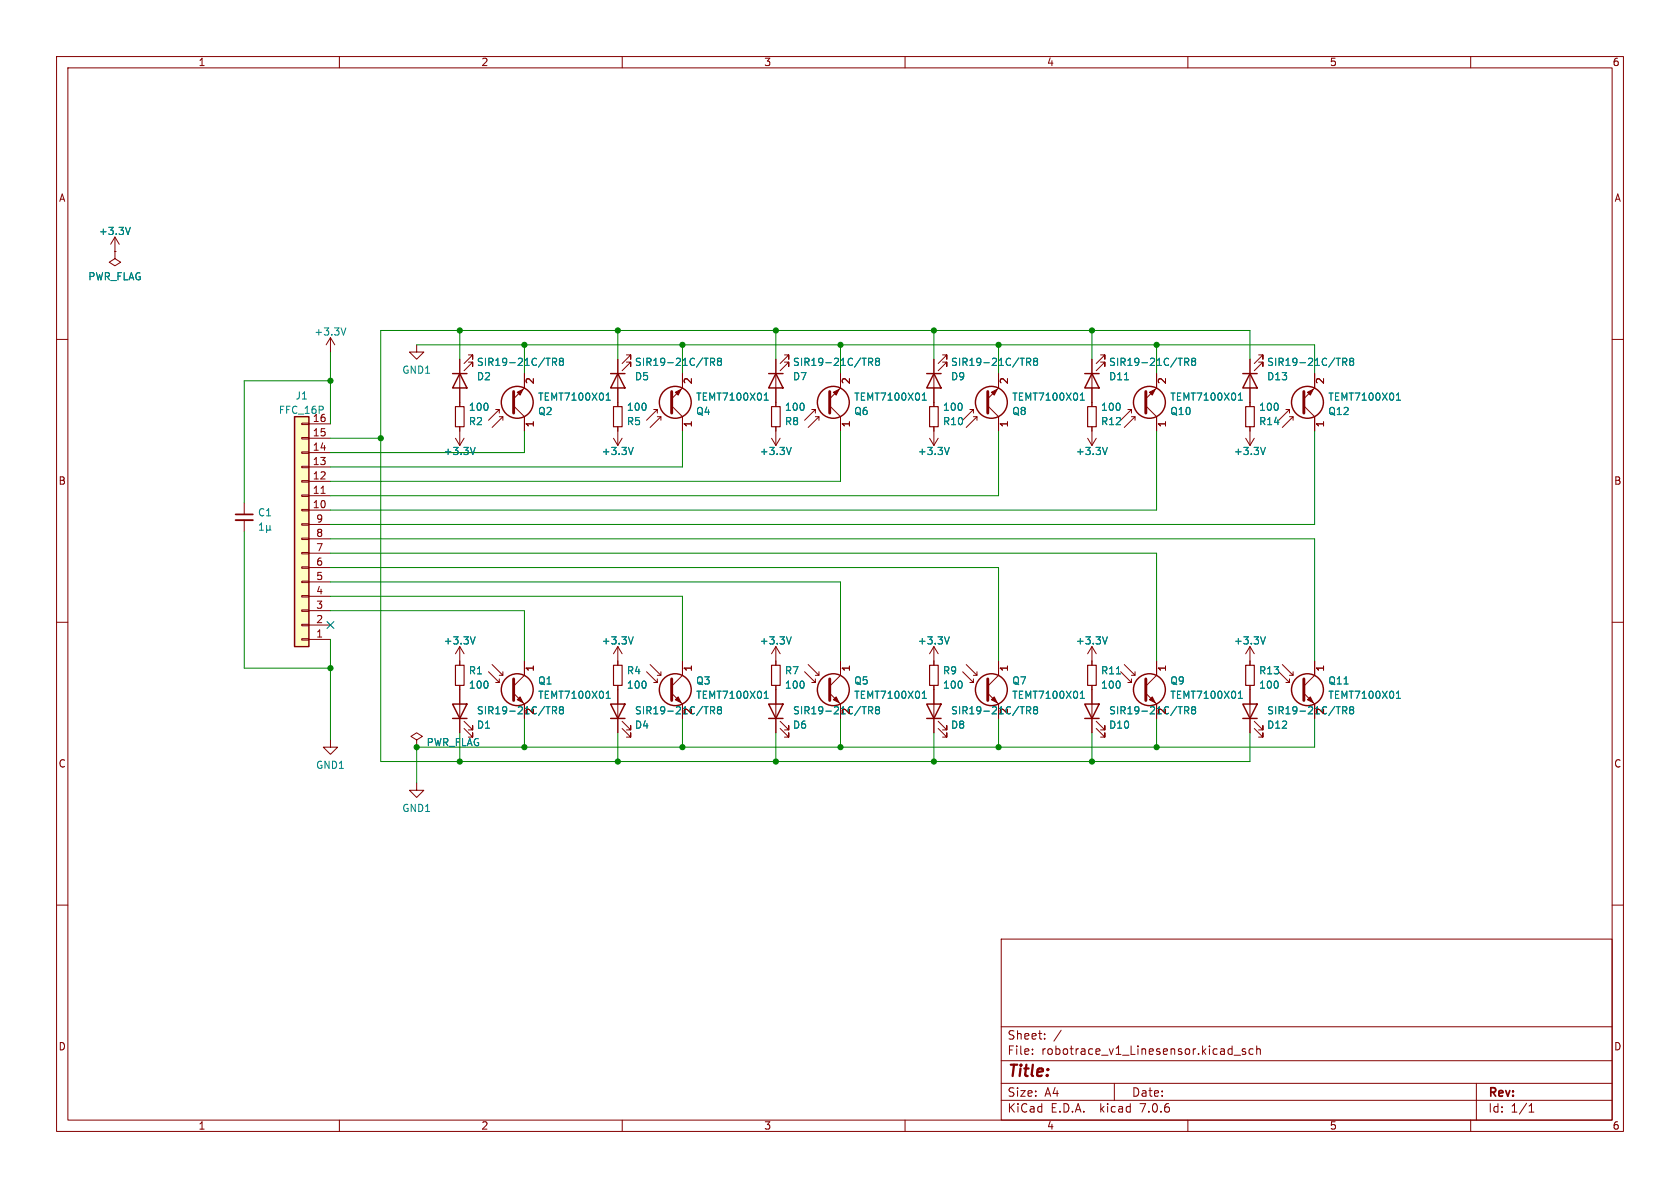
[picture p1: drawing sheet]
<svg xmlns="http://www.w3.org/2000/svg" width="297mm" height="210mm" viewBox="0 0 297 210" stroke-linecap="round" stroke-linejoin="round" font-family="sans-serif">
<g fill="none" stroke="#840000" stroke-width=".18">
<path d="M10 10h277v190h-277zM12 12h273v186h-273zM60 10v2M110 10v2M160 10v2M210 10v2M260 10v2M10 60h2M20.3 44.5v1.2l1 .7-1 .6-1-.6 1-.7M20.3 44.5h.1M20.3 41.9l-.7 1.3M20.3 41.9v2.6"/>
<path d="M20.3 41.9l.8 1.3M58.4 59.7l-.7 1.3M58.4 59.7v2.5M58.4 59.7l.8 1.3M285 60h2M53.3 74.8h1.3v.3h-1.3zM53.3 77.3h1.3v.3h-1.3zM53.3 79.9h1.3v.2h-1.3zM54.6 77.5h3.8M54.6 74.9h3.8M73.7 61v1.2h-1.3l1.3 1.3 1.2-1.3h-1.2M80.5 77.5l.8 1.2"/>
<path d="M81.3 63.5v8.4M81.3 75.4v3.3M82 77.5l-.7 1.2M82.8 62.7h.8v.8v-.8l-1.6 1.6M82.8 64h.8v.8v-.8l-1.6 1.5M87.6 72.4h.7M88.3 73v-.6l-1.9 1.9M88.3 73.7h.6M88.9 74.3v-.6l-1.9 1.9M90.8 71.8l1.9 1.9v2.5M92.7 66v2.6l-1.9 1.9M108.5 77.5l.7 1.2"/>
<path d="M109.2 63.5v8.4M109.2 75.4v3.3M110 77.5l-.8 1.2M110.7 62.7h.8v.8v-.8l-1.5 1.6M110.7 64h.8v.8v-.8l-1.5 1.5M115.6 72.4h.6M116.2 73v-.6l-1.9 1.9M116.2 73.7h.6M116.8 74.3v-.6l-1.9 1.9M118.7 71.8l1.9 1.9v2.5M120.6 66v2.6l-1.9 1.9M136.4 77.5l.8 1.2"/>
<path d="M137.2 63.5v8.4M137.2 75.4v3.3M137.9 77.5l-.7 1.2M138.7 62.7h.7v.8v-.8l-1.5 1.6M138.7 64h.7v.8v-.8l-1.5 1.5M143.5 72.4h.6M144.1 73v-.6l-1.9 1.9M144.1 73.7h.7M144.8 74.3v-.6l-1.9 1.9M146.7 71.8l1.9 1.9v2.5M148.6 66v2.6l-1.9 1.9M164.3 77.5l.8 1.2"/>
<path d="M165.1 63.5v8.4M165.1 75.4v3.3M165.9 77.5l-.8 1.2M166.6 62.7h.8v.8v-.8l-1.5 1.6M166.6 64h.8v.8v-.8l-1.5 1.5M171.4 72.4h.7M172.1 73v-.6l-1.9 1.9M172.1 73.7h.6M172.7 74.3v-.6l-1.9 1.9M174.6 71.8l1.9 1.9v2.5M176.5 66v2.6l-1.9 1.9M192.3 77.5l.7 1.2"/>
<path d="M193 63.5v8.4M193 75.4v3.3M193.8 77.5l-.8 1.2M194.6 62.7h.7v.8v-.8l-1.5 1.6M194.6 64h.7v.8v-.8l-1.5 1.5M199.4 72.4h.6M200 73v-.6l-1.9 1.9M200 73.7h.7M200.7 74.3v-.6l-1.9 1.9M202.6 71.8l1.9 1.9v2.5M204.5 66v2.6l-1.9 1.9M220.2 77.5l.8 1.2"/>
<path d="M221 63.5v8.4M221 75.4v3.3M221.7 77.5l-.7 1.2M222.5 62.7h.8v.8v-.8l-1.6 1.6M222.5 64h.8v.8v-.8l-1.6 1.5M227.3 72.4h.7M228 73v-.6l-1.9 1.9M228 73.7h.6M228.6 74.3v-.6l-1.9 1.9M230.5 71.8l1.9 1.9v2.5M232.4 66v2.6l-1.9 1.9M43.2 88.9v2"/>
<path d="M43.2 91.9v2.1M53.3 82.4h1.3v.3h-1.3zM53.3 85h1.3v.2h-1.3zM53.3 87.5h1.3v.3h-1.3zM53.3 90h1.3v.3h-1.3zM53.3 92.6h1.3v.2h-1.3zM53.3 95.1h1.3v.3h-1.3zM53.3 97.7h1.3v.2h-1.3zM54.6 90.2h3.8M54.6 87.6h3.8M54.6 85.1h3.8M54.6 82.6h3.8"/>
<path d="M54.6 80h3.8M54.6 97.8h3.8M54.6 95.3h3.8M54.6 92.7h3.8M56.8 87.2h.7M10 110h2M53.3 100.2h1.3v.3h-1.3zM53.3 102.7h1.3v.3h-1.3zM53.3 105.3h1.3v.2h-1.3zM53.3 107.8h1.3v.3h-1.3zM53.3 110.4h1.3v.2h-1.3zM53.3 112.9h1.3v.3h-1.3z"/>
<path d="M54.6 113h3.8M54.6 110.5h3.8M54.6 108h3.8M54.6 105.4h3.8M54.6 102.9h3.8M54.6 100.3h3.8M81.3 114.3v3.3M81.3 114.3l-.8 1.3M81.3 114.3l.7 1.3M86.4 118.7l1.9 2v-.7M87 117.5l1.9 1.9v-.7M88.3 119.4h.6"/>
<path d="M92.7 116.8v2.6l-1.9 1.9M109.2 114.3v3.3M109.2 114.3l-.7 1.3M109.2 114.3l.8 1.3M114.3 118.7l1.9 2v-.7M114.9 117.5l1.9 1.9v-.7M116.2 119.4h.6M120.6 116.8v2.6l-1.9 1.9M137.2 114.3v3.3M137.2 114.3l-.8 1.3M137.2 114.3l.7 1.3M142.2 118.7l1.9 2v-.7"/>
<path d="M142.9 117.5l1.9 1.9v-.7M144.1 119.4h.7M148.6 116.8v2.6l-1.9 1.9M165.1 114.3l-.8 1.3M165.1 114.3v3.3M165.1 114.3l.8 1.3M170.2 118.7l1.9 2v-.7M170.8 117.5l1.9 1.9v-.7M172.1 119.4h.6M176.5 116.8v2.6l-1.9 1.9M193 114.3v3.3M193 114.3l-.7 1.3"/>
<path d="M193 114.3l.8 1.3M198.1 118.7l1.9 2v-.7M198.8 117.5l1.9 1.9v-.7M200 119.4h.7M204.5 116.8v2.6l-1.9 1.9M221 114.3v3.3M221 114.3l-.8 1.3M221 114.3l.7 1.3M226.1 118.7l1.9 2v-.7M226.7 117.5l1.9 1.9v-.7M228 119.4h.6M232.4 116.8v2.6l-1.9 1.9"/>
<path d="M285 110h2M58.4 130.8v1.3h1.3l-1.3 1.3-1.3-1.3h1.3M73.7 138.4v1.3h-1.3l1.3 1.3 1.2-1.3h-1.2M73.7 130.8l1-.6-1-.7-1.1 .7 1.1 .6v1.3M73.7 132.1h.1M81.3 121.2v8.3M82 128.8l1.6 1.5v-.8v.8h-.8M82 127.5l1.6 1.5v-.7v.7h-.8M87.6 120.7h.7M90.8 122.6l1.9 1.9v2.5M109.2 121.2v8.3M110 128.8l1.5 1.5v-.8v.8h-.8"/>
<path d="M110 127.5l1.5 1.5v-.7v.7h-.8M115.6 120.7h.6M118.7 122.6l1.9 1.9v2.5M137.2 121.2v8.3M137.9 128.8l1.5 1.5v-.8v.8h-.7M137.9 127.5l1.5 1.5v-.7v.7h-.7M143.5 120.7h.6M146.7 122.6l1.9 1.9v2.5M165.1 121.2v8.3M165.9 128.8l1.5 1.5v-.8v.8h-.8M165.9 127.5l1.5 1.5v-.7v.7h-.8M171.4 120.7h.7"/>
<path d="M174.6 122.6l1.9 1.9v2.5M193 121.2v8.3M193.8 128.8l1.5 1.5v-.8v.8h-.7M193.8 127.5l1.5 1.5v-.7v.7h-.7M199.4 120.7h.6M202.6 122.6l1.9 1.9v2.5M221 121.2v8.3M221.7 128.8l1.6 1.5v-.8v.8h-.8M221.7 127.5l1.6 1.5v-.7v.7h-.8M227.3 120.7h.7M230.5 122.6l1.9 1.9v2.5M10 160h2"/>
<path d="M285 160h2M177 166h108v32h-108zM60 198v2M110 198v2M160 198v2M177 194.5h108M177 191.5h108M177 187.5h108M177 181.5h108M182.5 186.3v.1M182.5 185.5v.1M184.7 183.6v.1"/>
<path d="M184.7 182.8v.1M187.6 182.1l-1.3 2M197 191.5v3M210 198v2M218.2 186.5h1.1M220.2 185.5l-.4-.1-.2 .2 .1 .2 .5 .2v.3h-.6M221.5 185.5l-.4-.1-.3 .3v.4l.2 .2h.5M222.2 185.5l.2-.1 .3 .1 .1 .9M222.2 184.9v1.5M260 198v2M261 191.5v6.5M270.3 196.6h.9"/>
<path d="M270.3 195.5l.4-.4v1.5"/>
</g>
<path d="M90.8 69.2v3.8M118.7 69.2v3.8M146.7 69.2v3.8M174.6 69.2v3.8M202.6 69.2v3.8M230.5 69.2v3.8M90.8 120v3.8M118.7 120v3.8M146.7 120v3.8M174.6 120v3.8M202.6 120v3.8M230.5 120v3.8" fill="none" stroke="#840000" stroke-width=".51"/>
<g fill="#840000" stroke="#840000" stroke-width=".18">
<path d="M91.4 69.3l1.1-.5-.6 1.1z"/>
<path d="M119.4 69.3l1-.5-.5 1.1z"/>
<path d="M203.2 123.7l.5-.5 .5 1z"/>
<path d="M203.2 69.3l1-.5-.5 1.1z"/>
<path d="M231.1 69.3l1.1-.5-.6 1.1z"/>
<path d="M231.1 123.7l.5-.5 .6 1z"/>
<path d="M175.3 69.3l1-.5-.5 1.1z"/>
<path d="M147.3 69.3l1-.5-.5 1.1z"/>
<path d="M147.3 123.7l.5-.5 .5 1z"/>
<path d="M175.3 123.7l.5-.5 .5 1z"/>
<path d="M119.4 123.7l.5-.5 .5 1z"/>
<path d="M91.4 123.7l.5-.5 .6 1z"/>
</g>
<g fill="none" stroke="#840000" stroke-width=".25">
<path d="M52.1 73.7h2.5v40.6h-2.5zM80 66h2.5M81.3 66l1.2 2.6h-2.5zM107.9 66h2.6M109.2 66l1.3 2.6h-2.6zM135.9 66h2.5M137.2 66l1.2 2.6h-2.5zM163.8 66h2.6M165.1 66l1.3 2.6h-2.6zM191.8 66h2.5M193 66l1.3 2.6h-2.5zM219.7 66h2.5"/>
<path d="M221 66l1.2 2.6h-2.5zM80 124.5h2.5l-1.2 2.5zM80 127h2.5M107.9 124.5h2.6l-1.3 2.5zM107.9 127h2.6M135.9 124.5h2.5l-1.2 2.5zM135.9 127h2.5M163.8 124.5h2.6l-1.3 2.5zM163.8 127h2.6M191.8 124.5h2.5l-1.3 2.5zM191.8 127h2.5M219.7 124.5h2.5l-1.2 2.5z"/>
<path d="M219.7 127h2.5"/>
<circle cx="91.4" cy="71.1" r="2.82"/>
<circle cx="119.4" cy="71.1" r="2.82"/>
<circle cx="147.3" cy="71.1" r="2.82"/>
<circle cx="175.3" cy="71.1" r="2.82"/>
<circle cx="203.2" cy="71.1" r="2.82"/>
<circle cx="231.1" cy="71.1" r="2.82"/>
<circle cx="91.4" cy="121.9" r="2.82"/>
<circle cx="119.4" cy="121.9" r="2.82"/>
<circle cx="147.3" cy="121.9" r="2.82"/>
<circle cx="175.3" cy="121.9" r="2.82"/>
<circle cx="203.2" cy="121.9" r="2.82"/>
<circle cx="231.1" cy="121.9" r="2.82"/>
</g>
<g fill="none" stroke="#008484" stroke-width=".18">
<path d="M23 40.2l-.4 1.3M61.1 58l-.4 1.2M84 79.1l-.4 1.3M97.7 64l.6-.1 .1-.1-.1-.3-.6-.2v1.3M98 64l.4 .6M99.1 63.9l-.2-.3 .2-.3h.3l.2 .3-.2 .3M99.1 63.9h.3M99.1 63.9l-.2 .2v.4l.2 .1h.3l.2-.2v-.3l-.2-.2M107.2 70.7h.7M107.2 69.8l.3-.3v1.2M111.9 79.1l-.4 1.3M125.6 64l.6-.1 .1-.1v-.3l-.7-.2v1.3"/>
<path d="M125.9 64l.4 .6M127.1 63.9l-.3-.3 .3-.3h.2l.3 .3-.3 .3M127.1 63.9l-.3 .2 .1 .4 .2 .1h.2l.3-.2v-.3l-.3-.2M127.1 63.9h.2M135.1 70.7h.7M135.1 69.8l.4-.3v1.2M139.9 79.1l-.4 1.3M153.6 64l.6-.1 .1-.1-.1-.3-.6-.2v1.3M153.9 64l.4 .6M155 63.9l-.2-.3 .2-.3h.3l.2 .3-.2 .3M155 63.9h.3M155 63.9l-.2 .2v.4l.2 .1h.3l.2-.2v-.3l-.2-.2"/>
<path d="M163 70.7h.8M163 69.8l.4-.3v1.2M167.8 79.1l-.4 1.3M181.5 64l.6-.1 .1-.1v-.3l-.7-.2v1.3M181.8 64l.4 .6M182.9 63.9l-.2-.3 .2-.3h.3l.2 .3-.2 .3M182.9 63.9h.3M182.9 63.9l-.2 .2 .1 .4 .1 .1h.3l.2-.2v-.3l-.2-.2M191 70.7h.7M191 69.8l.3-.3v1.2M195.8 79.1l-.5 1.3M198.8 67.1h.7"/>
<path d="M209.4 64l.6-.1 .2-.1-.1-.3-.7-.2v1.3M209.7 64l.5 .6M210.9 63.9l-.3-.3 .3-.3h.2l.3 .3-.3 .3M210.9 63.9h.2M210.9 63.9l-.3 .2 .1 .4 .2 .1h.2l.3-.2v-.3l-.3-.2M218.9 70.7h.8M218.9 69.8l.4-.3v1.2M223.7 79.1l-.4 1.3M237.4 64l.6-.1 .1-.1-.1-.3-.6-.2v1.3M237.7 64l.4 .6M238.8 63.9l-.2-.3 .2-.3h.3l.2 .3-.2 .3M238.8 63.9h.3"/>
<path d="M238.8 63.9l-.2 .2v.4l.2 .1h.3l.2-.2v-.3l-.2-.2M246.9 70.7h.7M246.9 69.8l.3-.3v1.2M45.9 93.7h.7M45.9 92.8l.3-.3v1.2M47.1 93.5l.2 .2h.3l.1-.2M47.1 92.9v1.3M47.7 93.5l.2 .2M47.7 92.9v.6M84 112.6l-.4 1.2M111.9 112.6l-.4 1.2M139.9 112.6l-.4 1.2"/>
<path d="M167.8 112.6l-.4 1.2M195.8 112.6l-.5 1.2M197.4 119.1h.7M223.7 112.6l-.4 1.2M97.7 125.6l.6-.1 .1-.2-.1-.3-.6-.1v1.3M98 125.6l.4 .6M99.1 125.5l-.2-.3 .2-.3h.3l.2 .3-.2 .3M99.1 125.5h.3M99.1 125.5l-.2 .2v.4l.2 .1h.3l.2-.2v-.3l-.2-.2M107.2 122.5l.3-.3v1.3M107.2 123.5h.7M125.6 125.6l.6-.1 .1-.2v-.3l-.7-.1v1.3"/>
<path d="M125.9 125.6l.4 .6M127.1 125.5l-.3-.3 .3-.3h.2l.3 .3-.3 .3M127.1 125.5l-.3 .2 .1 .4 .2 .1h.2l.3-.2v-.3l-.3-.2M127.1 125.5h.2M135.1 122.5l.4-.3v1.3M135.1 123.5h.7M153.6 125.6l.6-.1 .1-.2-.1-.3-.6-.1v1.3M153.9 125.6l.4 .6M155 125.5l-.2-.3 .2-.3h.3l.2 .3-.2 .3M155 125.5h.3M155 125.5l-.2 .2v.4l.2 .1h.3l.2-.2v-.3l-.2-.2M163 123.5h.8"/>
<path d="M163 122.5l.4-.3v1.3M181.5 125.6l.6-.1 .1-.2v-.3l-.7-.1v1.3M181.8 125.6l.4 .6M182.9 125.5l-.2-.3 .2-.3h.3l.2 .3-.2 .3M182.9 125.5h.3M182.9 125.5l-.2 .2 .1 .4 .1 .1h.3l.2-.2v-.3l-.2-.2M191 123.5h.7M191 122.5l.3-.3v1.3M209.4 125.6l.6-.1 .2-.2-.1-.3-.7-.1v1.3M209.7 125.6l.5 .6M210.9 125.5l-.3-.3 .3-.3h.2l.3 .3-.3 .3M210.9 125.5h.2"/>
<path d="M210.9 125.5l-.3 .2 .1 .4 .2 .1h.2l.3-.2v-.3l-.3-.2M218.9 123.5h.8M218.9 122.5l.4-.3v1.3M237.4 125.6l.6-.1 .1-.2-.1-.3-.6-.1v1.3M237.7 125.6l.4 .6M238.8 125.5l-.2-.3 .2-.3h.3l.2 .3-.2 .3M238.8 125.5h.3M238.8 125.5l-.2 .2v.4l.2 .1h.3l.2-.2v-.3l-.2-.2M246.9 123.5h.7M246.9 122.5l.3-.3v1.3"/>
</g>
<path d="M80.5 71.9h1.5v3.5h-1.5zM108.5 71.9h1.5v3.5h-1.5zM136.4 71.9h1.5v3.5h-1.5zM164.3 71.9h1.6v3.5h-1.6zM192.3 71.9h1.5v3.5h-1.5zM220.2 71.9h1.5v3.5h-1.5zM80.5 117.6h1.5v3.6h-1.5zM108.5 117.6h1.5v3.6h-1.5zM136.4 117.6h1.5v3.6h-1.5zM164.3 117.6h1.6v3.6h-1.6zM192.3 117.6h1.5v3.6h-1.5zM220.2 117.6h1.5v3.6h-1.5z" fill="none" stroke="#840000" stroke-width=".2"/>
<path d="M41.7 91.9h3" fill="none" stroke="#840000" stroke-width=".33"/>
<path d="M41.7 90.9h3" fill="none" stroke="#840000" stroke-width=".3"/>
<path d="M52.1 73.7h2.5v40.6h-2.5z" fill="#ffffc2" stroke="#ffffc2" stroke-width=".18"/>
<g fill="none" stroke="#008400" stroke-width=".18">
<path d="M81.3 58.4v5.1M109.2 58.4v5.1M137.2 58.4v5.1M165.1 58.4v5.1M193 58.4v5.1M58.4 62.2v12.7M58.4 67.3h-15.2v21.6M58.4 77.5h8.9M73.7 61h158.7v5M92.7 61v5M92.7 76.2v3.8h-34.3M120.6 61v5"/>
<path d="M120.6 76.2v6.4h-62.2M148.6 61v5M148.6 76.2v8.9h-90.2M176.5 61v5M176.5 76.2v11.4h-118.1M204.5 61v5M204.5 76.2v14h-146.1M221 63.5v-5.1h-153.7v76.2h153.7v-5.1M232.4 76.2v16.5h-174M43.2 94v24.1h15.2M58.4 97.8h146.1v19M58.4 95.3h174v21.5"/>
<path d="M58.4 113v17.8M58.4 108h34.3v8.8M58.4 102.9h90.2v13.9M58.4 105.4h62.2v11.4M58.4 100.3h118.1v16.5M81.3 129.5v5.1M92.7 127v5.1M109.2 129.5v5.1M120.6 127v5.1M137.2 129.5v5.1M148.6 127v5.1M165.1 129.5v5.1"/>
<path d="M176.5 127v5.1M193 129.5v5.1M204.5 127v5.1M232.4 127v5.1h-158.7v6.3"/>
</g>
<path d="M57.8 109.9l1.2 1.2M59 109.9l-1.2 1.2" fill="none" stroke="#000084" stroke-width=".18"/>
<g fill="#008400" stroke="#008400" stroke-width=".18">
<circle cx="148.6" cy="61" r=".46"/>
<circle cx="120.6" cy="61" r=".46"/>
<circle cx="109.2" cy="58.4" r=".46"/>
<circle cx="137.2" cy="58.4" r=".46"/>
<circle cx="92.7" cy="61" r=".46"/>
<circle cx="204.5" cy="61" r=".46"/>
<circle cx="193" cy="58.4" r=".46"/>
<circle cx="176.5" cy="61" r=".46"/>
<circle cx="165.1" cy="58.4" r=".46"/>
<circle cx="81.3" cy="58.4" r=".46"/>
<circle cx="92.7" cy="132.1" r=".46"/>
<circle cx="73.7" cy="132.1" r=".46"/>
<circle cx="81.3" cy="134.6" r=".46"/>
<circle cx="58.4" cy="67.3" r=".46"/>
<circle cx="67.3" cy="77.5" r=".46"/>
<circle cx="58.4" cy="118.1" r=".46"/>
<circle cx="204.5" cy="132.1" r=".46"/>
<circle cx="165.1" cy="134.6" r=".46"/>
<circle cx="176.5" cy="132.1" r=".46"/>
<circle cx="193" cy="134.6" r=".46"/>
<circle cx="148.6" cy="132.1" r=".46"/>
<circle cx="120.6" cy="132.1" r=".46"/>
<circle cx="137.2" cy="134.6" r=".46"/>
<circle cx="109.2" cy="134.6" r=".46"/>
</g>
<text font-size="2.8" fill="#840000" x="178" y="190.9">Title:</text>
<g font-size="2.1" fill="#840000">
<text x="178" y="184">Sheet:</text>
<text x="178" y="186.7">File:</text>
<text x="184.1" y="186.7">robotrace_v1_Linesensor.kicad_sch</text>
<text x="178" y="196.9">KiCad</text>
<text x="178" y="194.1">Size:</text>
<text x="184.7" y="194.1">A4</text>
<text x="185.7" y="196.9">E.D.A.</text>
<text x="194.6" y="196.9">kicad</text>
<text x="200" y="194.1">Date:</text>
<text x="201.8" y="196.9">7.0.6</text>
<text x="263" y="194.3">Rev:</text>
<text x="263" y="196.9">Id:</text>
<text x="267.1" y="196.9">1/1</text>
</g>
<g font-size="1.8" fill="#840000">
<text x="35" y="11.9">1</text>
<text x="85" y="11.9">2</text>
<text x="135" y="11.9">3</text>
<text x="185" y="11.9">4</text>
<text x="235" y="11.9">5</text>
<text x="285" y="11.9">6</text>
<text x="10.3" y="35.9">A</text>
<text x="285.3" y="35.9">A</text>
<text x="94.7" y="68" transform="rotate(-90 94.7 68)">2</text>
<text x="122.6" y="68" transform="rotate(-90 122.6 68)">2</text>
<text x="150.6" y="68" transform="rotate(-90 150.6 68)">2</text>
<text x="178.5" y="68" transform="rotate(-90 178.5 68)">2</text>
<text x="206.5" y="68" transform="rotate(-90 206.5 68)">2</text>
<text x="234.4" y="68" transform="rotate(-90 234.4 68)">2</text>
<text x="55.2" y="77.2">15</text>
<text x="94.7" y="75.6" transform="rotate(-90 94.7 75.6)">1</text>
<text x="122.6" y="75.6" transform="rotate(-90 122.6 75.6)">1</text>
<text x="150.6" y="75.6" transform="rotate(-90 150.6 75.6)">1</text>
<text x="178.5" y="75.6" transform="rotate(-90 178.5 75.6)">1</text>
<text x="206.5" y="75.6" transform="rotate(-90 206.5 75.6)">1</text>
<text x="234.4" y="75.6" transform="rotate(-90 234.4 75.6)">1</text>
<text x="55.2" y="82.3">13</text>
<text x="55.2" y="79.8">14</text>
<text x="10.3" y="85.9">B</text>
<text x="55.2" y="89.9">10</text>
<text x="55.2" y="87.4">11</text>
<text x="55.2" y="84.8">12</text>
<text x="285.3" y="85.9">B</text>
<text x="55.8" y="95">8</text>
<text x="55.8" y="92.5">9</text>
<text x="55.8" y="100.1">6</text>
<text x="55.8" y="97.5">7</text>
<text x="55.8" y="107.7">3</text>
<text x="55.8" y="105.2">4</text>
<text x="55.8" y="102.6">5</text>
<text x="55.8" y="112.8">1</text>
<text x="55.8" y="110.2">2</text>
<text x="94.7" y="118.8" transform="rotate(-90 94.7 118.8)">1</text>
<text x="122.6" y="118.8" transform="rotate(-90 122.6 118.8)">1</text>
<text x="150.6" y="118.8" transform="rotate(-90 150.6 118.8)">1</text>
<text x="178.5" y="118.8" transform="rotate(-90 178.5 118.8)">1</text>
<text x="206.5" y="118.8" transform="rotate(-90 206.5 118.8)">1</text>
<text x="234.4" y="118.8" transform="rotate(-90 234.4 118.8)">1</text>
<text x="94.7" y="126.4" transform="rotate(-90 94.7 126.4)">2</text>
<text x="122.6" y="126.4" transform="rotate(-90 122.6 126.4)">2</text>
<text x="150.6" y="126.4" transform="rotate(-90 150.6 126.4)">2</text>
<text x="206.5" y="126.4" transform="rotate(-90 206.5 126.4)">2</text>
<text x="234.4" y="126.4" transform="rotate(-90 234.4 126.4)">2</text>
<text x="10.3" y="135.9">C</text>
<text x="285.3" y="135.9">C</text>
<text x="10.3" y="185.9">D</text>
<text x="285.3" y="185.9">D</text>
<text x="35" y="199.9">1</text>
<text x="85" y="199.9">2</text>
<text x="135" y="199.9">3</text>
<text x="185" y="199.9">4</text>
<text x="235" y="199.9">5</text>
<text x="285" y="199.9">6</text>
</g>
<g font-size="1.8" fill="#008484">
<text x="17.4" y="41.7">+3.3V</text>
<text x="15.5" y="49.8">PWR_FLAG</text>
<text x="55.5" y="59.5">+3.3V</text>
<text x="84.2" y="64.9">SIR19-21C/TR8</text>
<text x="112.2" y="64.9">SIR19-21C/TR8</text>
<text x="140.1" y="64.9">SIR19-21C/TR8</text>
<text x="168" y="64.9">SIR19-21C/TR8</text>
<text x="196" y="64.9">SIR19-21C/TR8</text>
<text x="223.9" y="64.9">SIR19-21C/TR8</text>
<text x="52.1" y="70.8">J1</text>
<text x="71" y="66.3">GND1</text>
<text x="84.2" y="67.4">D2</text>
<text x="95" y="71">TEMT7100X01</text>
<text x="112.2" y="67.4">D5</text>
<text x="123" y="71">TEMT7100X01</text>
<text x="140.1" y="67.4">D7</text>
<text x="150.9" y="71">TEMT7100X01</text>
<text x="168" y="67.4">D9</text>
<text x="178.9" y="71">TEMT7100X01</text>
<text x="196" y="67.4">D11</text>
<text x="206.8" y="71">TEMT7100X01</text>
<text x="223.9" y="67.4">D13</text>
<text x="234.7" y="71">TEMT7100X01</text>
<text x="49.2" y="73.4">FFC_16P</text>
<text x="55.2" y="74.7">16</text>
<text x="82.8" y="75.4">R2</text>
<text x="82.8" y="72.8">100</text>
<text x="95" y="73.6">Q2</text>
<text x="110.7" y="75.4">R5</text>
<text x="110.7" y="72.8">100</text>
<text x="123" y="73.6">Q4</text>
<text x="138.7" y="75.4">R8</text>
<text x="138.7" y="72.8">100</text>
<text x="150.9" y="73.6">Q6</text>
<text x="166.6" y="72.8">100</text>
<text x="166.6" y="75.4">R10</text>
<text x="178.9" y="73.6">Q8</text>
<text x="194.5" y="72.8">100</text>
<text x="194.5" y="75.4">R12</text>
<text x="206.8" y="73.6">Q10</text>
<text x="222.5" y="72.8">100</text>
<text x="222.5" y="75.4">R14</text>
<text x="234.7" y="73.6">Q12</text>
<text x="78.3" y="80.6">+3.3V</text>
<text x="106.3" y="80.6">+3.3V</text>
<text x="134.2" y="80.6">+3.3V</text>
<text x="162.2" y="80.6">+3.3V</text>
<text x="190.1" y="80.6">+3.3V</text>
<text x="218" y="80.6">+3.3V</text>
<text x="45.5" y="91.5">C1</text>
<text x="78.3" y="114.1">+3.3V</text>
<text x="82.8" y="119.4">R1</text>
<text x="106.3" y="114.1">+3.3V</text>
<text x="110.7" y="119.4">R4</text>
<text x="134.2" y="114.1">+3.3V</text>
<text x="138.7" y="119.4">R7</text>
<text x="162.2" y="114.1">+3.3V</text>
<text x="166.6" y="119.4">R9</text>
<text x="190.1" y="114.1">+3.3V</text>
<text x="194.5" y="119.4">R11</text>
<text x="218" y="114.1">+3.3V</text>
<text x="222.5" y="119.4">R13</text>
<text x="82.8" y="121.9">100</text>
<text x="95" y="123.7">TEMT7100X01</text>
<text x="95" y="121.2">Q1</text>
<text x="110.7" y="121.9">100</text>
<text x="123" y="123.7">TEMT7100X01</text>
<text x="123" y="121.2">Q3</text>
<text x="138.7" y="121.9">100</text>
<text x="150.9" y="123.7">TEMT7100X01</text>
<text x="150.9" y="121.2">Q5</text>
<text x="166.6" y="121.9">100</text>
<text x="178.9" y="123.7">TEMT7100X01</text>
<text x="178.9" y="121.2">Q7</text>
<text x="194.5" y="121.9">100</text>
<text x="206.8" y="123.7">TEMT7100X01</text>
<text x="206.8" y="121.2">Q9</text>
<text x="222.5" y="121.9">100</text>
<text x="234.7" y="121.2">Q11</text>
<text x="234.7" y="123.7">TEMT7100X01</text>
<text x="84.2" y="129">D1</text>
<text x="84.2" y="126.5">SIR19-21C/TR8</text>
<text x="112.2" y="129">D4</text>
<text x="112.2" y="126.5">SIR19-21C/TR8</text>
<text x="140.1" y="129">D6</text>
<text x="140.1" y="126.5">SIR19-21C/TR8</text>
<text x="168" y="129">D8</text>
<text x="168" y="126.5">SIR19-21C/TR8</text>
<text x="178.5" y="126.4" transform="rotate(-90 178.5 126.4)">2</text>
<text x="196" y="126.5">SIR19-21C/TR8</text>
<text x="196" y="129">D10</text>
<text x="223.9" y="126.5">SIR19-21C/TR8</text>
<text x="223.9" y="129">D12</text>
<text x="55.8" y="136.1">GND1</text>
<text x="75.3" y="132.1">PWR_FLAG</text>
<text x="71" y="143.7">GND1</text>
</g>
</svg>
